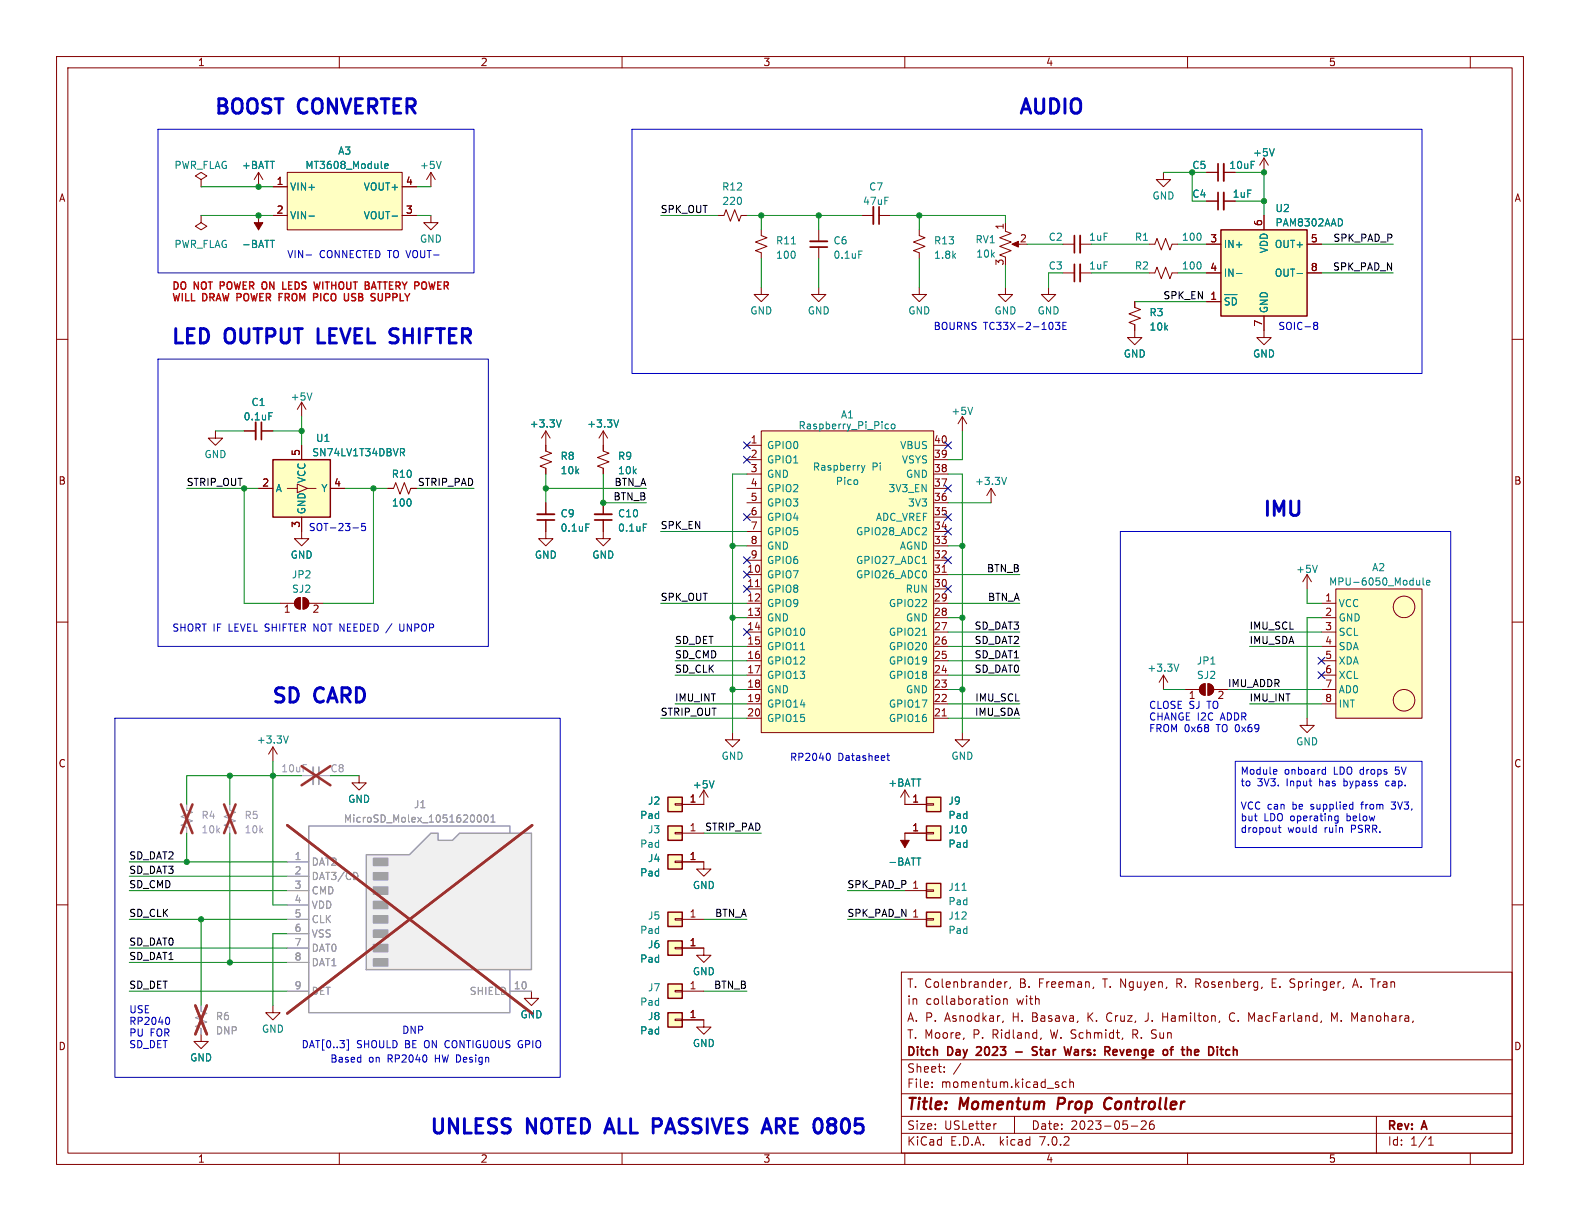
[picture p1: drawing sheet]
<svg xmlns="http://www.w3.org/2000/svg" width="279mm" height="216mm" viewBox="0 0 279 216" stroke-linecap="round" stroke-linejoin="round" font-family="sans-serif">
<g fill="none" stroke="#840000" stroke-width=".18">
<path d="M10 10h259.4v195.9h-259.4zM12 12h255.4v191.9h-255.4zM60 10v2M110 10v2M160 10v2M210 10v2M260 10v2M35.6 38.1v1.3l1 .6-1 .6-1.1-.6 1.1-.6M35.6 38.1h.1M35.6 31.8l1-.7-1-.6-1.1 .6 1.1 .7v1.2M35.6 33h.1M45.7 30.5v2.5"/>
<path d="M45.7 38.1v2.5M45.7 30.5l-.7 1.3M45.7 30.5l.8 1.3M48.3 33h2.5M48.3 38.1h2.5M50.8 30.5h20.3v10.1h-20.3zM71.1 33h2.6M71.1 38.1h2.6M76.2 38.1v1.3h1.3l-1.3 1.2-1.3-1.2h1.3M76.2 30.5l-.8 1.3M76.2 30.5v2.5M76.2 30.5l.8 1.3"/>
<path d="M127 38.1h1l.4-1 .8 2 .7-2 .8 2 .4-1h1M152.4 38.1h2M155.4 38.1h2.1M177.8 39.4v1.2M205.7 30.5v1.3h1.3l-1.3 1.2-1.2-1.2h1.2M213.4 30.5h2M213.4 35.6h2M216.4 30.5h2M216.4 35.6h2M223.5 27.9l-.7 1.3M223.5 27.9v2.6M223.5 38.1v2.5"/>
<path d="M223.5 27.9l.8 1.3M10 60h2M134.6 50.8v1.3h1.3l-1.3 1.2-1.3-1.2h1.3M134.6 40.6v1.1l1 .3-2 .8 2 .8-2 .7 1 .4v1M144.8 50.8v1.3h1.2l-1.2 1.2-1.3-1.2h1.3M144.8 40.6v2.1M144.8 43.7v2M162.6 40.6v1.1l1 .3-2.1 .8 2.1 .8-2.1 .7 1.1 .4v1M162.6 50.8v1.3h1.2l-1.2 1.2-1.3-1.2h1.3M177.8 50.8v1.3h1.3l-1.3 1.2-1.3-1.2h1.3M177.8 40.9l1 .4-2 .7 2 .8-2 .8 2 .7-2 .8 1 .4v.2M179.3 43.2h1"/>
<path d="M185.4 50.8v1.3h1.3l-1.3 1.2-1.3-1.2h1.3M188 43.2h2M188 48.3h2M191 43.2h2M191 48.3h2M200.7 53.3v1.1l1 .3-2.1 .8 2.1 .8-2.1 .7 1.1 .4v2.3h1.2l-1.2 1.3-1.3-1.3h1.3M203.2 43.2h1l.4-1 .8 2 .7-2 .8 2 .4-1h1M203.2 48.3h1l.4-1.1 .8 2.1 .7-2.1 .8 2.1 .4-1h1M213.4 43.2h2.5M213.4 48.3h2.5M213.4 53.3h2.5M223.5 55.9v3.8h1.3l-1.3 1.3-1.3-1.3h1.3"/>
<path d="M231.1 43.2h2.6M231.1 48.3h2.6M267.4 60h2M38.1 76.2v1.3h1.3l-1.3 1.2-1.3-1.2h1.3M43.2 76.2h2M46.2 76.2h2.1M53.3 71.1l-.7 1.3M53.3 71.1v2.6M53.3 78.7v2.6M53.3 71.1l.8 1.3M96.5 76.2v3.6l1 .3-2 .8 2 .8-2 .7 1 .4v1M96.5 76.2l-.7 1.3"/>
<path d="M96.5 76.2l.8 1.3M106.7 76.2v3.6l1 .3-2 .8 2 .8-2 .7 1 .4v1M106.7 76.2l-.8 1.3M106.7 76.2l.7 1.3M170.2 73.7l-.8 1.2M170.2 73.7v2.5M170.2 73.7l.7 1.2M45.7 86.4h2.6M50.8 86.4h1.8M52.6 85.6l1.8 .8-1.8 .7zM53.3 91.4v3.9h1.3l-1.3 1.2-1.2-1.2h1.2M54.4 86.4h1.5"/>
<path d="M58.4 86.4h2.6M68.6 86.4h1l.4-1.1 .7 2.1 .8-2.1 .8 2.1 .3-1h1.1M96.5 91.9v3.4h1.3l-1.3 1.2-1.3-1.2h1.3M96.5 88.9v2M106.7 91.9v3.4h1.2l-1.2 1.2-1.3-1.2h1.3M106.7 88.9v2M175.3 86.4l-.8 1.2M175.3 86.4v2.5M175.3 86.4l.7 1.2M10 110h2M49.5 106.7h2.6M52.4 105.9l.7-.2v2a1.02 1.02 0 0 1-1-.7 1.02 1.02 0 0 1 .3-1.1z"/>
<path d="M53.6 105.7a1.02 1.02 0 0 1 1 1 1.02 1.02 0 0 1-1 1zM54.6 106.7h2.5M205.7 119.4l-.7 1.3M205.7 119.4v2.5M205.7 119.4l.8 1.3M233.7 106.7h2.5M233.7 109.2h2.5M233.7 111.8h2.5M233.7 114.3h2.5M233.7 116.8h2.5M233.7 119.4h2.5M236.2 104.1h15.3v22.9h-15.3z"/>
<path d="M267.4 110h2M160 139.7l-.7 1.3M160 139.7v2.5h3.8M160 139.7l.8 1.3M170.2 129.5v1.3h1.2l-1.2 1.3-1.3-1.3h1.3M209.5 121.9h2.6M212.4 121.2l.7-.3v2a1.02 1.02 0 0 1-.9-.6 1.02 1.02 0 0 1 .2-1.1zM213.6 120.9a1.02 1.02 0 0 1 1 1 1.02 1.02 0 0 1-1 1zM214.6 121.9h2.6M233.7 121.9h2.5M233.7 124.5h2.5M10 160h2"/>
<path d="M119.4 142.1h1.2v.3h-1.2zM119.4 147.2h1.2v.2h-1.2zM120.6 142.2h3.9M120.6 147.3h3.9M124.5 152.4v1.3h-1.3l1.3 1.2 1.2-1.2h-1.2M160 157.5h3.8M163.8 142.1h1.3v.3h-1.3zM163.8 147.2h1.3v.2h-1.3zM163.8 157.4h1.3v.2h-1.3zM163.8 147.3h-3.8v2.6M267.4 160h2M94 175.3v1.2h1.2l-1.2 1.3-1.3-1.3h1.3"/>
<path d="M119.4 175.1h1.2v.3h-1.2zM119.4 162.4h1.2v.3h-1.2zM120.6 175.3h3.9M120.6 162.6h3.9M124.5 167.6v1.3h-1.3l1.3 1.3 1.2-1.3h-1.2M159.4 171.9h108v32h-108zM160 162.6h3.8M163.8 162.4h1.3v.3h-1.3zM176.1 176.7l.4-.1 .3 .3v.4l-.1 .2-.4 .1-.2-.1M177.5 176.7l.2-.1 .3 .1 .1 .9M177.5 176.6v1M177.7 173.6v1"/>
<path d="M178.1 173.6l-.3 .1-.1 .2M178.7 174.5l-.2 .3M193.4 174.5l-.1 .3M223.2 174.5l-.2 .3M237.6 174.5l-.1 .2M119.4 180.2h1.2v.3h-1.2zM120.6 180.3h3.9v1.3h-1.3l1.3 1.3 1.2-1.3h-1.2M159.4 197.4h108M159.4 193.4h108M159.4 187.4h108M164.8 192.2v.1M164.8 191.4v.1"/>
<path d="M167 189.5v.1M167 188.7v.1M176.2 198.7l-.3 .1M177.4 180.5l-.1 .3M179.4 197.4v3M184.1 183.5l-.1 .3M188.5 191.4l-.4-.1-.3 .3v.4l.2 .2h.5M189.2 191.4l.2-.1 .4 .1v.9M189.2 190.8v1.5M198.5 183.5l-.1 .3M200 199.1h1.2M201.8 198.3l.6-.1 .2 .1 .1 .3-.9 1.1h.9"/>
<path d="M204 198.2a.59 .59 0 0 0-.7 .6v.6l.1 .2 .4 .1 .2-.1 .1-.5-.1-.3h-.5l-.2 .3M215.7 180.5l-.2 .3M233.7 180.5l-.2 .3M243.4 197.4v6.5M60 203.9v2M110 203.9v2M159.4 200.4h108M160 203.9v2M210 203.9v2M252.6 202.5h.9M252.6 201.4l.4-.4v1.5M260 203.9v2"/>
<circle cx="248.3" cy="107.3" r="1.9"/>
<circle cx="248.3" cy="123.8" r="1.9"/>
</g>
<path d="M196.1 194.1a1.2 1.2 0 0 0-.6 1.9l.5 .1" fill="none" stroke="#840000" stroke-width=".4"/>
<g fill="none" stroke="#840000" stroke-width=".3">
<path d="M155.4 36.6v3M215.4 29v3M215.4 34v3.1M143.3 43.7h3M190 41.7v3M190 46.7v3.1M46.2 74.7v3M95 91.9h3M105.2 91.9h3M173.5 185.7l-.9 .9h.9M179.6 186h1.2M183.4 185.2l-.6-.1-.2 .1v.5l.7 .3 .1 .3-.3 .3-.6-.1"/>
<path d="M189.5 185.1l-.4 1.5-.3-1.1-.3 1.1M197.3 185.6h-.3l-.2 .2 .1 .7 .4 .1M197.5 186l-.7 .1M206.9 185.6h.6M207.5 185.1l-.4 .2M211.8 185.6h-.3l-.2 .2v.7l.5 .1M212 186l-.7 .1M215.8 185.6h.5M216 186.5l.3 .1M216.9 185.7l-.1 .2v.4l.1 .2"/>
</g>
<g fill="#ffffc2" stroke="#ffffc2" stroke-width=".18">
<path d="M118.1 179.1h2.5v2.5h-2.5z"/>
<path d="M50.8 30.5h20.3v10.1h-20.3z"/>
<path d="M48.3 81.3h10.1v10.1h-10.1z"/>
<path d="M118.1 174h2.5v2.5h-2.5z"/>
<path d="M118.1 141h2.5v2.5h-2.5z"/>
<path d="M118.1 146.1h2.5v2.5h-2.5z"/>
<path d="M118.1 161.3h2.5v2.5h-2.5z"/>
<path d="M215.9 40.6h15.2v15.3h-15.2z"/>
<path d="M163.8 141h2.6v2.5h-2.6z"/>
<path d="M163.8 146.1h2.6v2.5h-2.6z"/>
<path d="M163.8 161.3h2.6v2.5h-2.6z"/>
<path d="M163.8 156.2h2.6v2.6h-2.6z"/>
<path d="M236.2 104.1h15.3v22.9h-15.3z"/>
</g>
<path d="M215.9 40.6h15.2v15.3h-15.2zM48.3 81.3h10.1v10.1h-10.1zM118.1 141h2.5v2.5h-2.5zM118.1 146.1h2.5v2.5h-2.5zM163.8 141h2.6v2.5h-2.6zM163.8 146.1h2.6v2.5h-2.6zM163.8 156.2h2.6v2.6h-2.6zM118.1 179.1h2.5v2.5h-2.5zM118.1 174h2.5v2.5h-2.5zM118.1 161.3h2.5v2.5h-2.5zM163.8 161.3h2.6v2.5h-2.6z" fill="none" stroke="#840000" stroke-width=".25"/>
<g fill="none" stroke="#008484" stroke-width=".18">
<path d="M54.6 38.2h1M68 29.4l.6-.1v-.3h-.4l-.2 .1 .1 .6h.5M69.3 38.2h1M78 28.5l-.4 1.3M225.3 26.3l-.4 1.3M47.8 42.5h.7M151.9 44.4h.6M216.5 52.1h2.3M217.4 52.7h-.5l-.3 .2M218.6 53l-.2-.3h-.5v1.2M218.6 48.4h1M229.4 48.4h.9"/>
<path d="M47.6 73h.6M55.2 69.5l-.5 1.2M70.8 79.3h.5l.2 .3-.1 .3-.6 .1M71.1 80l.4 .6M99.2 74.2l-.4 1.3M109.4 74.2l-.4 1.3M172 72l-.4 1.3M103.6 92.7h.6M113.8 92.7h.6M178 84.4l-.4 1.3M208.5 117.4l-.5 1.3M251 102.6v.9"/>
<path d="M251 103.3l-.3 .2M251.7 102.2v1.1l.1 .2M252.3 103l.6-.1-.1-.2-.4-.1-.1 .2v.6h.5M162.1 151.7h.7M170.1 157.4h.8"/>
</g>
<g fill="#840000" stroke="#840000" stroke-width=".18">
<path d="M159.3 148.6h1.5l-.8 1.3z"/>
<path d="M212.4 121.2l.7-.3v2a1.02 1.02 0 0 1-.9-.6 1.02 1.02 0 0 1 .2-1.1z"/>
<path d="M213.6 120.9a1.02 1.02 0 0 1 1 1 1.02 1.02 0 0 1-1 1z"/>
<path d="M52.4 105.9l.7-.2v2a1.02 1.02 0 0 1-1-.7 1.02 1.02 0 0 1 .3-1.1z"/>
<path d="M53.6 105.7a1.02 1.02 0 0 1 1 1 1.02 1.02 0 0 1-1 1z"/>
<path d="M45 39.4h1.5l-.8 1.2z"/>
<path d="M178.9 43.2l1.2-.5v1z"/>
</g>
<path d="M154.4 36.6v3M216.4 29v3M216.4 34v3.1M143.3 42.7h3M191 41.7v3M191 46.7v3.1M45.2 74.7v3M95 90.9h3M105.2 90.9h3" fill="none" stroke="#840000" stroke-width=".33"/>
<path d="M33 142.2v1.1l1 .3-2 .8 2 .8-2 .7 1 .4v1M40.6 142.2v1.1l1.1 .3-2.1 .8 2.1 .8-2.1 .7 1 .4v1" fill="none" stroke="#a1a1a1" stroke-width=".18"/>
<path d="M32 142.2l2 5.1M34 142.2l-2 5.1M39.6 142.2l2.1 5.1M41.7 142.2l-2.1 5.1" fill="none" stroke="#9d3333" stroke-width=".46"/>
<path d="M64.8 151.1h7.6l3.8-3.8h1.3v1.3h2.5l1.3-1.3h12.7v24.2h-29.2z" fill="#f0f0f0"/>
<g fill="#a1a1a1" stroke="#a1a1a1" stroke-width=".25">
<path d="M66 169.5h2.6v1.3h-2.6z"/>
<path d="M66 167h2.6v1.3h-2.6z"/>
<path d="M66 164.5h2.6v1.2h-2.6z"/>
<path d="M66 161.9h2.6v1.3h-2.6z"/>
<path d="M66 159.4h2.6v1.3h-2.6z"/>
<path d="M66 156.8h2.6v1.3h-2.6z"/>
<path d="M66 154.3h2.6v1.3h-2.6z"/>
<path d="M66 151.8h2.6v1.2h-2.6z"/>
</g>
<path d="M64.8 151.1h7.6l3.8-3.8h1.3v1.3h2.5l1.3-1.3h12.7v24.2h-29.2zM90.2 147.3v-1.2h-35.6v33h35.6v-7.6" fill="none" stroke="#a1a1a1" stroke-width=".25"/>
<g fill="none" stroke="#a1a1a1" stroke-width=".18">
<path d="M53.3 137.2h2.1M56.4 137.2h2M50.8 152.4h3.8M50.8 154.9h3.8M50.8 157.5h3.8M63.2 154.4l.1 .4-.1 .5M84.5 144.2l.2-.1a.68 .68 0 0 1 .4 .6 .68 .68 0 0 1-.4 .7l-.2-.2-.1-.3zM85.7 144.2l.2-.1a.68 .68 0 0 1 .4 .6 .68 .68 0 0 1-.4 .7l-.2-.2-.1-.3zM86.8 145.4h.7M86.8 144.5l.4-.4v1.3M35.6 177.8v1l1 .4-2.1 .8 2.1 .7-2.1 .8 1.1 .4v1M50.8 175.3h3.8"/>
<path d="M50.8 160h3.8M50.8 162.6h3.8M50.8 165.1h3.8M50.8 167.6h3.8M50.8 170.2h3.8M90.2 175.3h3.8"/>
</g>
<path d="M53.3 135.5l5.1 3.3M58.4 135.5l-5.1 3.3M50.8 145.9l43.3 33.3M94.1 145.9l-43.3 33.3M34.5 177.8l2.1 5.1M36.6 177.8l-2.1 5.1" fill="none" stroke="#9d3333" stroke-width=".46"/>
<g fill="none" stroke="#840000" stroke-width=".18">
<path d="M48.3 33h2.5M48.3 38.1h2.5M71.1 33h2.6M71.1 38.1h2.6M213.4 30.5h2M213.4 35.6h2M216.4 30.5h2M216.4 35.6h2M223.5 38.1v2.5M200.7 53.3v1.1M200.7 57.4v1M213.4 53.3h2.5"/>
<path d="M213.4 43.2h2.5M213.4 48.3h2.5M223.5 55.9v2.5M231.1 43.2h2.6M231.1 48.3h2.6M43.2 76.2h2M46.2 76.2h2.1M53.3 78.7v2.6M96.5 78.7v1.1M106.7 78.7v1.1M132.1 78.7h2.5M134.6 76.2h30.5v53.3h-30.5z"/>
<path d="M165.1 78.7h2.5M45.7 86.4h2.6M53.3 91.4v2.6M58.4 86.4h2.6M68.6 86.4h1M72.6 86.4h1.1M96.5 82.8v1M96.5 88.9v2M96.5 91.9v2.1M106.7 82.8v1M106.7 88.9v2M106.7 91.9v2.1"/>
<path d="M132.1 81.3h2.5M132.1 83.8h2.5M132.1 99.1h2.5M132.1 96.5h2.5M132.1 94h2.5M132.1 91.4h2.5M132.1 88.9h2.5M132.1 86.4h2.5M165.1 81.3h2.5M165.1 83.8h2.5M165.1 99.1h2.5M165.1 96.5h2.5"/>
<path d="M165.1 94h2.5M165.1 91.4h2.5M165.1 88.9h2.5M165.1 86.4h2.5M132.1 101.6h2.5M132.1 104.1h2.5M132.1 106.7h2.5M132.1 109.2h2.5M132.1 111.8h2.5M132.1 114.3h2.5M132.1 116.8h2.5M132.1 119.4h2.5"/>
<path d="M133.6 103.7h.7M165.1 101.6h2.5M165.1 104.1h2.5M165.1 106.7h2.5M165.1 109.2h2.5M165.1 111.8h2.5M165.1 114.3h2.5M165.1 116.8h2.5M165.1 119.4h2.5M166.6 101.2h.7M231.1 101.6l-.7 1.3M231.1 101.6v2.5"/>
<path d="M231.1 101.6l.8 1.3M48.3 132.1l-.8 1.3M48.3 132.1v2.5M48.3 132.1l.7 1.3M63.5 137.2v1.2h1.3l-1.3 1.3-1.3-1.3h1.3M124.5 139.7l.7 1.3M124.5 139.7v2.5h-3.9M124.5 139.7l-.8 1.3M129.5 129.5v1.3h1.3l-1.3 1.3-1.2-1.3h1.2M132.1 121.9h2.5M132.1 124.5h2.5M132.1 127h2.5"/>
<path d="M165.1 121.9h2.5M165.1 124.5h2.5M165.1 127h2.5M166.6 126.6h.7M231.1 127v1.3h1.3l-1.3 1.2-1.2-1.2h1.2M119.4 152.3h1.2v.2h-1.2zM120.6 152.4h3.9M160 142.2h3.8M160 147.3h3.8M48.3 177.8v1.3h1.2l-1.2 1.2-1.3-1.2h1.3M119.4 167.5h1.2v.3h-1.2zM120.6 167.6h3.9"/>
<path d="M35.6 182.9v1.3h1.2l-1.2 1.2-1.3-1.2h1.3M120.6 180.3h3.9"/>
</g>
<g fill="#ffffc2" stroke="#ffffc2" stroke-width=".18">
<path d="M118.1 151.1h2.5v2.6h-2.5z"/>
<path d="M134.6 76.2h30.5v53.3h-30.5z"/>
<path d="M118.1 166.4h2.5v2.5h-2.5z"/>
</g>
<path d="M118.1 151.1h2.5v2.6h-2.5zM118.1 166.4h2.5v2.5h-2.5z" fill="none" stroke="#840000" stroke-width=".25"/>
<g fill="none" stroke="#008484" stroke-width=".18">
<path d="M54.6 38.2h1M68 29.4l.6-.1v-.3h-.4l-.2 .1 .1 .6h.5M69.3 38.2h1M225.3 26.3l-.4 1.3M47.8 42.5h.7M216.5 52.1h2.3M217.4 52.7h-.5l-.3 .2M218.6 53l-.2-.3h-.5v1.2M218.6 48.4h1M229.4 48.4h.9M47.6 73h.6M70.8 79.3h.5l.2 .3-.1 .3-.6 .1"/>
<path d="M71.1 80l.4 .6M99.2 74.2l-.4 1.3M109.4 74.2l-.4 1.3M156.8 75h.3M157.1 75.8h-.3M157.7 75.1l.1-.1 .4 .1 .1 .5-.2 .2h-.3l-.1-.1zM103.6 92.7h.6M113.8 92.7h.6M151.1 84.9l.3-.1 .3 .3-.1 .5-.2 .1-.3-.1M152.3 82.3l.3 .8M152.6 83.1l-.3 .5M152.9 82.3l-.3 .8"/>
<path d="M163.1 99.6h.7M233 100l-.5 1.2M163.1 112.3h.7M51 130.1l-.4 1.3M126.3 138.1l-.4 1.2M162.1 151.7h.7"/>
</g>
<path d="M55.4 135.6v3.1" fill="none" stroke="#a1a1a1" stroke-width=".33"/>
<path d="M56.4 135.6v3.1" fill="none" stroke="#a1a1a1" stroke-width=".3"/>
<g fill="none" stroke="#0000c2" stroke-width=".18">
<path d="M27.9 22.9h55.9v25.4h-55.9zM111.8 22.9h139.7v43.1h-139.7zM54.1 45.1h1M186.1 57.2v.8M186.6 57h.8l-.4 .5 .4 .1v.5l-.2 .2-.6-.2M188 57.6h.4M188.6 57h-.6v1.3h.6M232.4 57.1l.4-.1 .2 .1v.2l-.2 .2M232.4 57.5h.1M232.5 57.5h.3M232.5 57.5l-.1 .1M232.8 57.5l.2 .3v.3l-.2 .2-.4-.1"/>
<path d="M27.9 63.5h58.5v50.8h-58.5zM62.4 93.3h1M64.6 92.6h-.6l-.1 .6 .2-.2 .4 .1 .1 .2v.4l-.2 .1-.5-.1M198.1 94h58.4v60.9h-58.4zM70.7 110.3v1.1l.1 .1M20.3 127h78.8v63.5h-78.8zM146.5 133.2a.79 .79 0 0 1 0 1.3M156.8 133.6h.5M157 133.2v1.1l.3 .2M218.4 134.6h33.1v15.3h-33.1zM225.6 136.1l.2 .3-.6 .1M225.7 136.8l-.1 .1"/>
<path d="M234 136.1h.4M234.4 135.6v1.3M234.4 136.8l-.4 .1M226.2 145.9v1.1l.3 .2M236.1 145l.2 .1h.3M236.1 144.3v.1M236.6 144.3v1l-.2 .3-.3-.1M238.9 142.2l.3 .1M239.2 141.8v1.3M239.2 143l-.3 .1M29.7 179.9a.79 .79 0 0 1 0 1.2M61.3 183.9h.3v1.8h-.3"/>
</g>
<path d="M50 51.1h.6M55.9 51.9l.3 .3-.1 .3-.6 .1M56.6 49.9l-.3 1.2M61.6 51.9v1l-.1 .2M66.9 51.9v1l.2 .3" fill="none" stroke="#f00" stroke-width=".25"/>
<path d="M135 199.6h1.2M135.6 197.8l.8 2.5" fill="none" stroke="#0000c2" stroke-width=".51"/>
<g fill="none" stroke="#008400" stroke-width=".18">
<path d="M35.6 38.1h12.7M35.6 33h12.7M73.7 38.1h2.5M73.7 33h2.5M116.8 38.1h10.2M132.1 38.1h20.3M134.6 38.1v2.5M144.8 38.1v2.5M157.5 38.1h20.3v1.3M162.6 38.1v2.5M205.7 30.5h5.1v5.1M218.4 30.5h5.1v7.6"/>
<path d="M218.4 35.6h5.1M134.6 45.7v5.1M144.8 45.7v5.1M162.6 45.7v5.1M177.8 47v3.8M181.6 43.2h6.4M185.4 48.3v2.5M193 48.3h10.2M193 43.2h10.2M200.7 53.3h12.7M208.3 48.3h5.1M208.3 43.2h5.1"/>
<path d="M233.7 48.3h12.7M233.7 43.2h12.7M38.1 76.2h5.1M48.3 76.2h5M53.3 73.7v5M170.2 76.2v5.1h-2.6M33 86.4h12.7M43.2 86.4v20.3h6.3M61 86.4h7.6M66 86.4v20.3h-8.9M73.7 86.4h10.1M96.5 86.4h17.8"/>
<path d="M96.5 83.8v5.1M106.7 83.8v5.1h7.6M116.8 94h15.3M129.5 96.5h2.6M132.1 83.8h-2.6v45.7M167.6 83.8h2.6v45.7M167.6 88.9h7.7M167.6 96.5h2.6M116.8 106.7h15.3M119.4 114.3h12.7M119.4 116.8h12.7M119.4 119.4h12.7"/>
<path d="M129.5 109.2h2.6M167.6 109.2h2.6M167.6 101.6h12.7M167.6 106.7h12.7M167.6 114.3h12.7M167.6 116.8h12.7M167.6 119.4h12.7M167.6 111.8h12.7M221 114.3h12.7M221 111.8h12.7M231.1 104.1v2.6h2.6M233.7 109.2h-2.6v17.8"/>
<path d="M40.6 137.2v5M48.3 134.6v25.4h2.5M53.3 137.2h-20.3v5M58.4 137.2h5.1M116.8 127h15.3M119.4 124.5h12.7M129.5 121.9h2.6M167.6 124.5h12.7M167.6 121.9h2.6M167.6 127h12.7M205.7 121.9h3.8M217.2 121.9h16.5"/>
<path d="M221 124.5h12.7M22.9 157.5h27.9M22.9 152.4h27.9M22.9 154.9h27.9M33 147.3v5.1M40.6 147.3v22.9M124.5 147.3h10.1M149.9 157.5h10.1M22.9 162.6h27.9M22.9 170.2h27.9M22.9 175.3h27.9M22.9 167.6h27.9"/>
<path d="M35.6 162.6v15.2M50.8 165.1h-2.5v12.7M124.5 162.6h7.6M124.5 175.3h7.6M149.9 162.6h10.1"/>
</g>
<g fill="none" stroke="#000084" stroke-width=".18">
<path d="M131.5 78.1l1.2 1.2M132.7 78.1l-1.2 1.2M167 78.1l1.2 1.2M168.2 78.1l-1.2 1.2M131.5 90.8l1.2 1.2M131.5 80.7l1.2 1.2M131.5 98.5l1.2 1.2M132.7 90.8l-1.2 1.2M132.7 80.7l-1.2 1.2M132.7 98.5l-1.2 1.2M167 93.4l1.2 1.2M167 85.8l1.2 1.2"/>
<path d="M167 90.8l1.2 1.2M167 98.5l1.2 1.2M168.2 93.4l-1.2 1.2M168.2 85.8l-1.2 1.2M168.2 90.8l-1.2 1.2M168.2 98.5l-1.2 1.2M131.5 101l1.2 1.2M131.5 103.5l1.2 1.2M131.5 111.2l1.2 1.2M132.7 101l-1.2 1.2M132.7 103.5l-1.2 1.2M132.7 111.2l-1.2 1.2"/>
<path d="M167 103.5l1.2 1.2M168.2 103.5l-1.2 1.2M233.1 116.2l1.2 1.2M233.1 118.8l1.2 1.2M234.3 116.2l-1.2 1.2M234.3 118.8l-1.2 1.2"/>
</g>
<g fill="#008400" stroke="#008400" stroke-width=".18">
<circle cx="53.3" cy="76.2" r=".46"/>
<circle cx="43.2" cy="86.4" r=".46"/>
<circle cx="66" cy="86.4" r=".46"/>
<circle cx="96.5" cy="86.4" r=".46"/>
<circle cx="106.7" cy="88.9" r=".46"/>
<circle cx="33" cy="152.4" r=".46"/>
<circle cx="35.6" cy="162.6" r=".46"/>
<circle cx="40.6" cy="170.2" r=".46"/>
<circle cx="45.7" cy="38.1" r=".46"/>
<circle cx="45.7" cy="33" r=".46"/>
<circle cx="40.6" cy="137.2" r=".46"/>
<circle cx="48.3" cy="137.2" r=".46"/>
<circle cx="129.5" cy="121.9" r=".46"/>
<circle cx="144.8" cy="38.1" r=".46"/>
<circle cx="162.6" cy="38.1" r=".46"/>
<circle cx="134.6" cy="38.1" r=".46"/>
<circle cx="170.2" cy="96.5" r=".46"/>
<circle cx="129.5" cy="96.5" r=".46"/>
<circle cx="129.5" cy="109.2" r=".46"/>
<circle cx="210.8" cy="30.5" r=".46"/>
<circle cx="223.5" cy="30.5" r=".46"/>
<circle cx="223.5" cy="35.6" r=".46"/>
<circle cx="170.2" cy="109.2" r=".46"/>
<circle cx="170.2" cy="121.9" r=".46"/>
</g>
<g font-size="3.5" fill="#0000c2">
<text x="38.1" y="20.3">BOOST CONVERTER</text>
<text x="180.3" y="20.3">AUDIO</text>
<text x="30.5" y="61">LED</text>
<text x="40.1" y="61">OUTPUT</text>
<text x="57.2" y="61">LEVEL SHIFTER</text>
<text x="223.5" y="91.4">IMU</text>
<text x="48.3" y="124.5">SD</text>
<text x="55.9" y="124.5">CARD</text>
<text x="76.2" y="200.7">UNLESS</text>
<text x="93.4" y="200.7">NOTED ALL PASSIVES</text>
<text x="137.5" y="200.7">ARE 0805</text>
</g>
<g font-size="2.8" fill="#840000">
<text x="160.4" y="196.7">Title:</text>
<text x="169.8" y="196.7">Momentum</text>
<text x="187.7" y="196.7">Prop</text>
<text x="196.6" y="196.7">Controller</text>
</g>
<g font-size="2.1" fill="#840000">
<text x="160.4" y="177.8">in</text>
<text x="160.4" y="174.8">T. Colenbrander,</text>
<text x="163.7" y="177.8">collaboration</text>
<text x="179.8" y="177.8">with</text>
<text x="180.3" y="174.8">B.</text>
<text x="183.7" y="174.8">Freeman,</text>
<text x="195.2" y="174.8">T. Nguyen,</text>
<text x="208.2" y="174.8">R. Rosenberg,</text>
<text x="225.3" y="174.8">E. Springer,</text>
<text x="239.9" y="174.8">A. Tran</text>
<text x="160.4" y="183.8">T. Moore,</text>
<text x="160.4" y="180.8">A. P.</text>
<text x="167.1" y="180.8">Asnodkar,</text>
<text x="172.1" y="183.8">P.</text>
<text x="175.5" y="183.8">Ridland,</text>
<text x="179.1" y="180.8">H. Basava,</text>
<text x="185.9" y="183.8">W. Schmidt,</text>
<text x="192.4" y="180.8">K.</text>
<text x="195.9" y="180.8">Cruz,</text>
<text x="200.5" y="183.8">R. Sun</text>
<text x="202.8" y="180.8">J. Hamilton,</text>
<text x="217.8" y="180.8">C. MacFarland,</text>
<text x="236" y="180.8">M. Manohara,</text>
<text x="160.4" y="189.8">Sheet:</text>
<text x="160.4" y="187">Ditch</text>
<text x="167.7" y="187">Day</text>
<text x="168.6" y="189.8">/</text>
<text x="173.3" y="187">2023</text>
<text x="184.1" y="187">Star</text>
<text x="190.2" y="187">Wars:</text>
<text x="197.7" y="187">Revenge</text>
<text x="208.6" y="187">of</text>
<text x="212.4" y="187">the</text>
<text x="217.5" y="187">Ditch</text>
<text x="160.4" y="192.5">File:</text>
<text x="166.4" y="192.5">momentum.kicad_sch</text>
<text x="160.4" y="202.7">KiCad</text>
<text x="160.4" y="199.9">Size:</text>
<text x="167" y="199.9">USLetter</text>
<text x="168.1" y="202.7">E.D.A.</text>
<text x="176.8" y="202.7">kicad</text>
<text x="182.4" y="199.9">Date:</text>
<text x="183.9" y="202.7">7.0.2</text>
<text x="189.3" y="199.9">2023-05-26</text>
<text x="245.4" y="200.1">Rev:</text>
<text x="245.4" y="202.7">Id:</text>
<text x="249.4" y="202.7">1/1</text>
<text x="251.6" y="200.1">A</text>
</g>
<g font-size="1.8" fill="#840000">
<text x="35" y="11.8">1</text>
<text x="85" y="11.8">2</text>
<text x="135" y="11.8">3</text>
<text x="185" y="11.8">4</text>
<text x="235" y="11.8">5</text>
<text x="10.4" y="35.8">A</text>
<text x="48.9" y="32.8">1</text>
<text x="71.7" y="32.8">4</text>
<text x="267.8" y="35.8">A</text>
<text x="48.9" y="37.8">2</text>
<text x="71.7" y="37.8">3</text>
<text x="177.5" y="40.7" transform="rotate(-90 177.5 40.7)">1</text>
<text x="223.3" y="40" transform="rotate(-90 223.3 40)">6</text>
<text x="177.5" y="47" transform="rotate(-90 177.5 47)">3</text>
<text x="180.3" y="42.9">2</text>
<text x="214" y="42.9">3</text>
<text x="231.7" y="42.9">5</text>
<text x="214" y="53.1">1</text>
<text x="214" y="48">4</text>
<text x="231.7" y="48">8</text>
<text x="223.3" y="57.8" transform="rotate(-90 223.3 57.8)">7</text>
<text x="53.1" y="80.7" transform="rotate(-90 53.1 80.7)">5</text>
<text x="132.7" y="78.5">1</text>
<text x="132.7" y="81">2</text>
<text x="132.7" y="83.6">3</text>
<text x="165.1" y="83.6">38</text>
<text x="165.1" y="81">39</text>
<text x="165.1" y="78.5">40</text>
<text x="10.3" y="85.8">B</text>
<text x="46.3" y="86.1">2</text>
<text x="59" y="86.1">4</text>
<text x="132.7" y="86.1">4</text>
<text x="132.7" y="88.6">5</text>
<text x="165.1" y="88.6">36</text>
<text x="165.1" y="86.1">37</text>
<text x="267.7" y="85.8">B</text>
<text x="53.1" y="93.4" transform="rotate(-90 53.1 93.4)">3</text>
<text x="132.7" y="91.2">6</text>
<text x="132.7" y="93.7">7</text>
<text x="165.1" y="93.7">34</text>
<text x="165.1" y="91.2">35</text>
<text x="132.1" y="101.3">10</text>
<text x="132.7" y="96.3">8</text>
<text x="132.7" y="98.8">9</text>
<text x="165.1" y="101.3">31</text>
<text x="165.1" y="98.8">32</text>
<text x="165.1" y="96.3">33</text>
<text x="132.1" y="103.9">11</text>
<text x="132.1" y="106.4">12</text>
<text x="165.1" y="106.4">29</text>
<text x="165.1" y="103.9">30</text>
<text x="234.3" y="106.4">1</text>
<text x="50.1" y="108.6">1</text>
<text x="55.2" y="108.6">2</text>
<text x="132.1" y="109">13</text>
<text x="132.1" y="111.5">14</text>
<text x="165.1" y="111.5">27</text>
<text x="165.1" y="109">28</text>
<text x="234.3" y="109">2</text>
<text x="234.3" y="111.5">3</text>
<text x="132.1" y="114">15</text>
<text x="132.1" y="116.6">16</text>
<text x="132.1" y="119.1">17</text>
<text x="165.1" y="119.1">24</text>
<text x="165.1" y="116.6">25</text>
<text x="165.1" y="114">26</text>
<text x="234.3" y="114">4</text>
<text x="234.3" y="116.6">5</text>
<text x="234.3" y="119.1">6</text>
<text x="132.1" y="121.7">18</text>
<text x="132.1" y="124.2">19</text>
<text x="165.1" y="124.2">22</text>
<text x="165.1" y="121.7">23</text>
<text x="234.3" y="121.7">7</text>
<text x="234.3" y="124.2">8</text>
<text x="132.1" y="126.7">20</text>
<text x="165.1" y="126.7">21</text>
<text x="10.3" y="135.8">C</text>
<text x="267.7" y="135.8">C</text>
<text x="121.9" y="142">1</text>
<text x="161.3" y="142">1</text>
<text x="121.9" y="147.1">1</text>
<text x="161.3" y="147.1">1</text>
<text x="121.9" y="152.1">1</text>
<text x="121.9" y="162.3">1</text>
<text x="121.9" y="167.4">1</text>
<text x="121.9" y="175">1</text>
<text x="10.3" y="185.8">D</text>
<text x="121.9" y="180.1">1</text>
<text x="267.7" y="185.8">D</text>
<text x="35" y="205.7">1</text>
<text x="85" y="205.7">2</text>
<text x="135" y="205.7">3</text>
<text x="185" y="205.7">4</text>
<text x="235" y="205.7">5</text>
</g>
<g font-size="1.8" fill="#008484">
<text x="59.7" y="27.5">A3</text>
<text x="221.5" y="27.8">+5V</text>
<text x="30.8" y="30">PWR_FLAG</text>
<text x="42.7" y="30">+BATT</text>
<text x="51.3" y="33.8">VIN+</text>
<text x="54.1" y="30">MT3608_Module</text>
<text x="64.2" y="33.8">VOUT+</text>
<text x="74.2" y="30">+5V</text>
<text x="127.6" y="33.8">R12</text>
<text x="153.6" y="33.8">C7</text>
<text x="203.7" y="35.4">GND</text>
<text x="210.8" y="30">C5</text>
<text x="210.8" y="35.1">C4</text>
<text x="217.3" y="30">10uF</text>
<text x="217.9" y="35.1">1uF</text>
<text x="51.3" y="38.9">VIN-</text>
<text x="64.2" y="38.9">VOUT-</text>
<text x="127.7" y="36.4">220</text>
<text x="152.5" y="36.4">47uF</text>
<text x="225.5" y="37.7">U2</text>
<text x="225.5" y="40.2">PAM8302AAD</text>
<text x="30.8" y="44">PWR_FLAG</text>
<text x="42.7" y="44">-BATT</text>
<text x="74.2" y="43.1">GND</text>
<text x="137.2" y="43.4">R11</text>
<text x="137.2" y="45.9">100</text>
<text x="147.3" y="43.4">C6</text>
<text x="147.3" y="45.9">0.1uF</text>
<text x="165.1" y="43.4">R13</text>
<text x="165.1" y="45.9">1.8k</text>
<text x="172.4" y="43.2">RV1</text>
<text x="172.6" y="45.7">10k</text>
<text x="185.4" y="42.7">C2</text>
<text x="192.5" y="42.7">1uF</text>
<text x="192.5" y="47.8">1uF</text>
<text x="200.6" y="42.7">R1</text>
<text x="200.6" y="47.8">R2</text>
<text x="208.9" y="42.7">100</text>
<text x="208.9" y="47.8">100</text>
<text x="216.4" y="44">IN+</text>
<text x="224.3" y="44.9" transform="rotate(-90 224.3 44.9)">VDD</text>
<text x="225.3" y="44">OUT+</text>
<text x="216.4" y="49.1">IN-</text>
<text x="225.3" y="49.1">OUT-</text>
<text x="132.6" y="55.8">GND</text>
<text x="142.8" y="55.8">GND</text>
<text x="160.6" y="55.8">GND</text>
<text x="175.8" y="55.8">GND</text>
<text x="183.4" y="55.8">GND</text>
<text x="203.2" y="56.1">R3</text>
<text x="203.2" y="58.6">10k</text>
<text x="216.4" y="54.8">~{SD}</text>
<text x="224.3" y="55.4" transform="rotate(-90 224.3 55.4)">GND</text>
<text x="198.7" y="63.4">GND</text>
<text x="221.5" y="63.4">GND</text>
<text x="44.4" y="71.9">C1</text>
<text x="51.3" y="71">+5V</text>
<text x="43" y="74.5">0.1uF</text>
<text x="93.6" y="75.8">+3.3V</text>
<text x="103.8" y="75.8">+3.3V</text>
<text x="141.1" y="76.1">Raspberry_Pi_Pico</text>
<text x="148.6" y="74.1">A1</text>
<text x="168.2" y="73.5">+5V</text>
<text x="36.1" y="81.2">GND</text>
<text x="55.2" y="80.8">SN74LV1T34DBVR</text>
<text x="55.8" y="78.3">U1</text>
<text x="99.1" y="81.5">R8</text>
<text x="109.2" y="81.5">R9</text>
<text x="135.6" y="79.6">GPIO0</text>
<text x="135.6" y="82.1">GPIO1</text>
<text x="143.7" y="83.4">Raspberry</text>
<text x="154.2" y="83.4">Pi</text>
<text x="159.1" y="79.6">VBUS</text>
<text x="159.4" y="82.1">VSYS</text>
<text x="48.8" y="87.2">A</text>
<text x="54.2" y="85.5" transform="rotate(-90 54.2 85.5)">VCC</text>
<text x="56.7" y="87.2">Y</text>
<text x="69.2" y="84.6">R10</text>
<text x="69.2" y="89.7">100</text>
<text x="99.1" y="84">10k</text>
<text x="109.2" y="84">10k</text>
<text x="135.6" y="84.6">GND</text>
<text x="135.6" y="87.2">GPIO2</text>
<text x="135.6" y="89.7">GPIO3</text>
<text x="147.2" y="85.9">Pico</text>
<text x="157" y="87.2">3V3_EN</text>
<text x="160.1" y="84.6">GND</text>
<text x="160.4" y="89.7">3V3</text>
<text x="172.4" y="85.9">+3.3V</text>
<text x="54.2" y="90.9" transform="rotate(-90 54.2 90.9)">GND</text>
<text x="99.1" y="91.6">C9</text>
<text x="99.1" y="94.2">0.1uF</text>
<text x="109.2" y="91.6">C10</text>
<text x="109.2" y="94.2">0.1uF</text>
<text x="135.6" y="92.3">GPIO4</text>
<text x="135.6" y="94.8">GPIO5</text>
<text x="151.3" y="94.8">GPIO28_ADC2</text>
<text x="154.8" y="92.3">ADC_VREF</text>
<text x="51.3" y="98.9">GND</text>
<text x="94.5" y="98.9">GND</text>
<text x="104.7" y="98.9">GND</text>
<text x="135.6" y="97.3">GND</text>
<text x="135.6" y="99.9">GPIO6</text>
<text x="151.3" y="99.9">GPIO27_ADC1</text>
<text x="159" y="97.3">AGND</text>
<text x="229.1" y="101.5">+5V</text>
<text x="242.6" y="101.2">A2</text>
<text x="51.6" y="102.4">JP2</text>
<text x="51.6" y="105">SJ2</text>
<text x="135.6" y="102.4">GPIO7</text>
<text x="135.6" y="105">GPIO8</text>
<text x="135.6" y="107.5">GPIO9</text>
<text x="151.3" y="102.4">GPIO26_ADC0</text>
<text x="157.1" y="107.5">GPIO22</text>
<text x="160" y="105">RUN</text>
<text x="235" y="103.7">MPU-6050_Module</text>
<text x="236.7" y="107.5">VCC</text>
<text x="135.6" y="110">GND</text>
<text x="135.6" y="112.6">GPIO10</text>
<text x="157.1" y="112.6">GPIO21</text>
<text x="160.1" y="110">GND</text>
<text x="236.7" y="110">GND</text>
<text x="236.7" y="112.6">SCL</text>
<text x="135.6" y="115.1">GPIO11</text>
<text x="135.6" y="117.7">GPIO12</text>
<text x="157.1" y="117.7">GPIO19</text>
<text x="157.1" y="115.1">GPIO20</text>
<text x="202.8" y="118.9">+3.3V</text>
<text x="211.6" y="117.7">JP1</text>
<text x="236.7" y="115.1">SDA</text>
<text x="236.7" y="117.7">XDA</text>
<text x="135.6" y="120.2">GPIO13</text>
<text x="135.6" y="122.7">GND</text>
<text x="135.6" y="125.3">GPIO14</text>
<text x="157.1" y="125.3">GPIO17</text>
<text x="157.1" y="120.2">GPIO18</text>
<text x="160.1" y="122.7">GND</text>
<text x="211.6" y="120.2">SJ2</text>
<text x="236.7" y="120.2">XCL</text>
<text x="236.7" y="122.7">AD0</text>
<text x="236.7" y="125.3">INT</text>
<text x="45.4" y="131.6">+3.3V</text>
<text x="135.6" y="127.8">GPIO15</text>
<text x="157.1" y="127.8">GPIO16</text>
<text x="229.1" y="132">GND</text>
<text x="127.5" y="134.5">GND</text>
<text x="168.2" y="134.5">GND</text>
<text x="61.5" y="142.1">GND</text>
<text x="114.5" y="142.4">J2</text>
<text x="122.5" y="139.6">+5V</text>
<text x="157" y="139.3">+BATT</text>
<text x="167.6" y="142.4">J9</text>
<text x="113.1" y="145">Pad</text>
<text x="114.5" y="147.5">J3</text>
<text x="167.6" y="145">Pad</text>
<text x="167.6" y="147.5">J10</text>
<text x="113.1" y="150.1">Pad</text>
<text x="113.1" y="155.1">Pad</text>
<text x="114.5" y="152.6">J4</text>
<text x="157" y="153.2">-BATT</text>
<text x="167.6" y="150.1">Pad</text>
<text x="122.5" y="157.4">GND</text>
<text x="167.6" y="157.7">J11</text>
<text x="167.6" y="160.2">Pad</text>
<text x="113.1" y="165.3">Pad</text>
<text x="114.5" y="162.8">J5</text>
<text x="114.5" y="167.8">J6</text>
<text x="167.6" y="162.8">J12</text>
<text x="167.6" y="165.3">Pad</text>
<text x="113.1" y="170.4">Pad</text>
<text x="122.5" y="172.6">GND</text>
<text x="113.1" y="178">Pad</text>
<text x="114.5" y="175.5">J7</text>
<text x="46.3" y="182.8">GND</text>
<text x="92" y="180.2">GND</text>
<text x="113.1" y="183.1">Pad</text>
<text x="114.5" y="180.5">J8</text>
<text x="122.5" y="185.3">GND</text>
<text x="33.6" y="187.8">GND</text>
</g>
<g font-size="1.8">
<text x="116.8" y="37.8">SPK_OUT</text>
<text x="235.6" y="47.9">SPK_PAD_N</text>
<text x="235.7" y="42.8">SPK_PAD_P</text>
<text x="205.7" y="53">SPK_EN</text>
<text x="33" y="86">STRIP_OUT</text>
<text x="73.8" y="86">STRIP_PAD</text>
<text x="108.4" y="88.6">BTN_B</text>
<text x="108.5" y="86">BTN_A</text>
<text x="116.8" y="93.6">SPK_EN</text>
<text x="174.4" y="101.3">BTN_B</text>
<text x="116.8" y="106.3">SPK_OUT</text>
<text x="174.6" y="106.3">BTN_A</text>
<text x="119.4" y="114">SD_DET</text>
<text x="172.2" y="111.4">SD_DAT3</text>
<text x="172.2" y="114">SD_DAT2</text>
<text x="221" y="114">IMU_SDA</text>
<text x="221" y="111.4">IMU_SCL</text>
<text x="119.4" y="119">SD_CLK</text>
<text x="119.4" y="116.5">SD_CMD</text>
<text x="172.2" y="119">SD_DAT0</text>
<text x="172.2" y="116.5">SD_DAT1</text>
<text x="119.4" y="124.1">IMU_INT</text>
<text x="172.4" y="124.1">IMU_SCL</text>
<text x="217.2" y="121.6">IMU_ADDR</text>
<text x="221" y="124.1">IMU_INT</text>
<text x="116.8" y="126.7">STRIP_OUT</text>
<text x="172.3" y="126.7">IMU_SDA</text>
<text x="124.6" y="147">STRIP_PAD</text>
<text x="22.9" y="152.1">SD_DAT2</text>
<text x="22.9" y="154.6">SD_DAT3</text>
<text x="22.9" y="157.1">SD_CMD</text>
<text x="149.9" y="157.1">SPK_PAD_P 1</text>
<text x="22.9" y="162.2">SD_CLK</text>
<text x="22.9" y="167.3">SD_DAT0</text>
<text x="126.3" y="162.2">BTN_A</text>
<text x="149.9" y="162.2">SPK_PAD_N 1</text>
<text x="22.9" y="169.8">SD_DAT1</text>
<text x="22.9" y="174.9">SD_DET</text>
<text x="126.1" y="174.9">BTN_B</text>
</g>
<g font-size="1.8" fill="#0000c2">
<text x="50.8" y="45.7">VIN-</text>
<text x="56.5" y="45.7">CONNECTED TO VOUT-</text>
<text x="165.1" y="58.4">BOURNS</text>
<text x="173.9" y="58.4">TC33X-2-103E</text>
<text x="226.1" y="58.4">SOIC-8</text>
<text x="54.6" y="94">SOT-23-5</text>
<text x="30.5" y="111.8">SHORT IF LEVEL SHIFTER NOT NEEDED /</text>
<text x="71.3" y="111.8">UNPOP</text>
<text x="203.2" y="125.4">CLOSE SJ TO</text>
<text x="210.2" y="123.8">1</text>
<text x="215.2" y="123.8">2</text>
<text x="203.2" y="127.5">CHANGE I2C</text>
<text x="203.2" y="129.5">FROM 0x68</text>
<text x="215.2" y="129.5">TO 0x69</text>
<text x="215.9" y="127.5">ADDR</text>
<text x="139.7" y="134.6">RP2040</text>
<text x="148.2" y="134.6">Datasheet</text>
<text x="219.4" y="137.2">Module</text>
<text x="227.1" y="137.2">onboard</text>
<text x="235.9" y="137.2">LDO drops</text>
<text x="247" y="137.2">5V</text>
<text x="219.4" y="139.3">to</text>
<text x="219.4" y="143.4">VCC can</text>
<text x="222.4" y="139.3">3V3.</text>
<text x="227.6" y="139.3">Input</text>
<text x="228.6" y="143.4">be</text>
<text x="231.9" y="143.4">supplied</text>
<text x="233.4" y="139.3">has</text>
<text x="237.9" y="139.3">bypass</text>
<text x="241" y="143.4">from</text>
<text x="245.4" y="139.3">cap.</text>
<text x="246.5" y="143.4">3V3,</text>
<text x="219.4" y="145.5">but</text>
<text x="219.4" y="147.5">dropout</text>
<text x="223.5" y="145.5">LDO operating</text>
<text x="227.7" y="147.5">would</text>
<text x="234.3" y="147.5">ruin</text>
<text x="238.3" y="145.5">below</text>
<text x="239.1" y="147.5">PSRR.</text>
<text x="22.9" y="179.2">USE</text>
<text x="22.9" y="181.3">RP2040</text>
<text x="22.9" y="183.4">PU</text>
<text x="22.9" y="185.4">SD_DET</text>
<text x="26.6" y="183.4">FOR</text>
<text x="53.3" y="185.4">DAT[0..3]</text>
<text x="63.1" y="185.4">SHOULD BE ON CONTIGUOUS GPIO</text>
<text x="71.1" y="182.9">DNP</text>
<text x="58.4" y="188">Based</text>
<text x="65.2" y="188">on</text>
<text x="68.6" y="188">RP2040</text>
<text x="77.1" y="188">HW Design</text>
</g>
<text font-size="1.8" fill="#008400" x="185.4" y="47.8">C3</text>
<g font-size="1.8" fill="#f00">
<text x="30.5" y="51.3">DO</text>
<text x="30.5" y="53.3">WILL DRAW POWER FROM</text>
<text x="34.4" y="51.3">NOT</text>
<text x="39.4" y="51.3">POWER ON</text>
<text x="51.2" y="51.3">LEDS</text>
<text x="56.7" y="53.3">PICO</text>
<text x="57.2" y="51.3">WITHOUT BATTERY POWER</text>
<text x="62.5" y="53.3">USB</text>
<text x="67.7" y="53.3">SUPPLY</text>
</g>
<g font-size="1.8" fill="#a1a1a1">
<text x="49.7" y="136.7">10uF</text>
<text x="58.4" y="136.7">C8</text>
<text x="73.1" y="143.1">J1</text>
<text x="35.6" y="145">R4</text>
<text x="35.6" y="147.5">10k</text>
<text x="43.2" y="145">R5</text>
<text x="43.2" y="147.5">10k</text>
<text x="60.7" y="145.6">MicroSD_Molex_1051620001</text>
<text x="52" y="152.1">1</text>
<text x="52" y="154.7">2</text>
<text x="55.1" y="153.2">DAT2</text>
<text x="55.1" y="155.8">DAT3/CD</text>
<text x="52" y="157.2">3</text>
<text x="52" y="159.8">4</text>
<text x="55.1" y="158.3">CMD</text>
<text x="55.1" y="160.8">VDD</text>
<text x="52" y="162.3">5</text>
<text x="52" y="164.8">6</text>
<text x="52" y="167.4">7</text>
<text x="55.1" y="163.4">CLK</text>
<text x="55.1" y="165.9">VSS</text>
<text x="52" y="169.9">8</text>
<text x="55.1" y="168.5">DAT0</text>
<text x="55.1" y="171">DAT1</text>
<text x="52" y="175">9</text>
<text x="55.1" y="176.1">DET</text>
<text x="82.9" y="176.1">SHIELD</text>
<text x="90.8" y="175">10</text>
<text x="38.1" y="180.5">R6</text>
<text x="38.1" y="183.1">DNP</text>
</g>
</svg>
